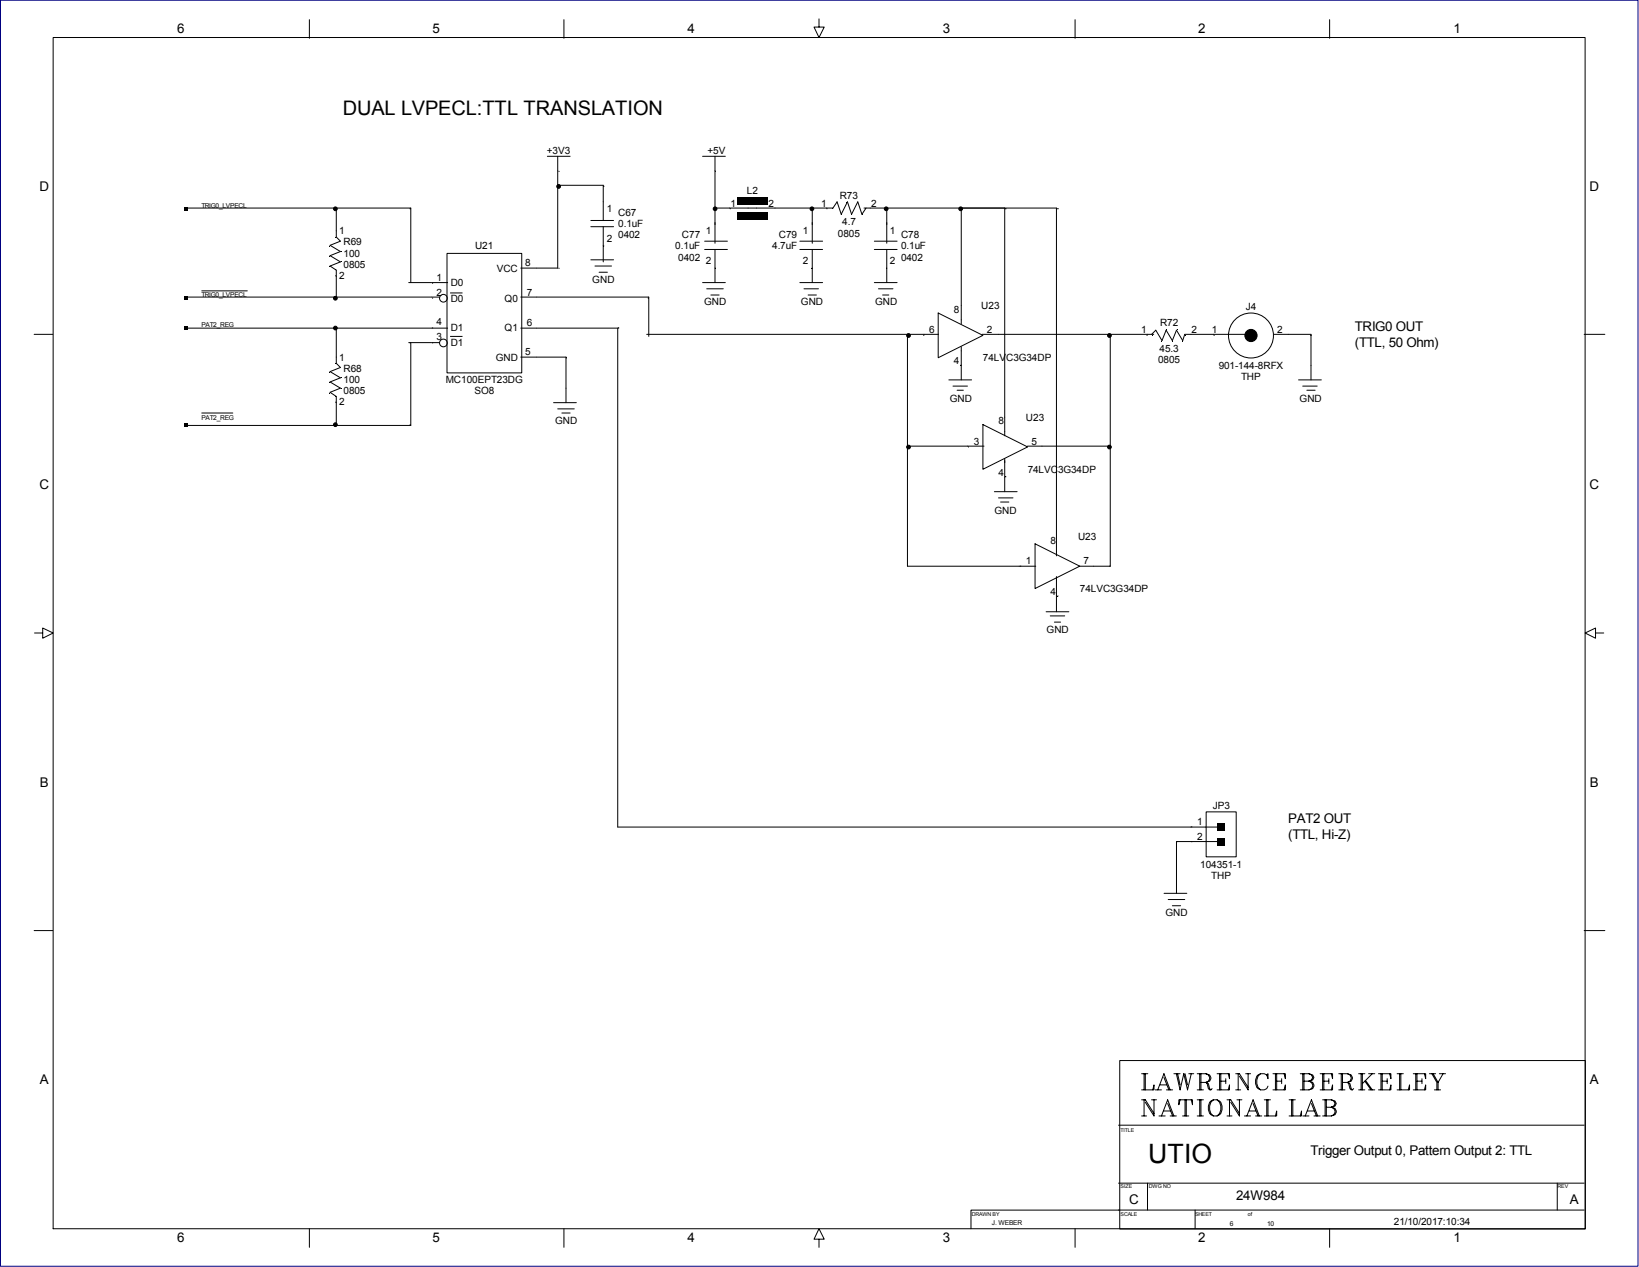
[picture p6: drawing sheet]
<svg xmlns="http://www.w3.org/2000/svg" width="279mm" height="216mm" viewBox="0 0 279 216" stroke-linecap="round" stroke-linejoin="round" font-family="sans-serif">
<path d="M.1 0h279.1v215.8h-279.1z" fill="none" stroke="#000080" stroke-width=".17"/>
<g fill="none" stroke="#000" stroke-width=".17">
<path d="M9.1 6.4h261.1v203h-261.1zM52.7 3.4v3.1M96.1 3.4v3.1M139.6 3.2v1.4h.9l-.9 1.8-.8-1.8h.8M183.3 3.4v3.1M226.7 3.4v3.1M31.9 35.5h38.1v12.7M57.3 35.5v4.9l.7 .7-1.7 .7 1.7 1.1-1.7 .7 1.7 1-1.7 .7 1 .7v5M93.3 26.6h3.9M95.1 26.6v19.1h-6.4M95.1 31.6h7.7v6M100.7 38.6h3.9"/>
<path d="M100.7 37.6h3.9M102.8 38.6v6M119.8 26.6h3.8M121.9 35.5h20.1l.7-1.1 .7 2.1 1.1-2.1 .7 2.1 1-2.1 .7 2.1 .7-1M121.9 26.6v14.9M138.5 35.5v6M147.3 35.5h32.8v59.2M151.2 35.5v6M163.9 35.5v19.7M171.3 35.5v38.8M5.8 57h3.2M31.9 50.6h43.1"/>
<path d="M31.9 55.9h44.5M34.4 49.6h7.8M57.3 55.9v6l.7 .7-1.7 .7 1.7 1.1-1.7 .7 1.7 1-1.7 .8 1 .7v4.9M69.7 48.2h6.7M69.7 58.4h5.3M70 58.4v14.1h-38.1M76.2 43.2h12.7v20.3h-12.7zM76.7 49.9h2.1M76.7 57.3h2.1M88.7 50.6h21.9v6.7M88.7 55.9h16.6v85h102.3M100.7 44.3h3.9"/>
<path d="M101.4 45.3h2.8M102.1 46.4h1.4M110.2 57h49.8M119.8 48.2h3.8M120.1 42.5h3.9M120.1 41.1h3.9M120.5 49.2h2.8M121.2 50.3h1.4M121.9 42.5v5.7M136.3 48.2h3.9M136.3 42.5h3.9M136.3 41.1h3.9"/>
<path d="M137.1 49.2h2.4M137.8 50.3h1.4M138.5 42.5v5.7M149 48.2h3.9M149 42.5h3.9M149 41.1h3.9M149.8 49.2h2.4M150.5 50.3h1M151.2 42.5v5.7M154.7 57v39.5h21.9M159.9 53.3l7.7 3.9-7.7 3.8zM163.9 59.1v5.6"/>
<path d="M167.4 57h29.3M189.3 57v39.5h-5.3M196.3 57l.7-.7 1.1 1.7 .7-1.7 1 1.7 .8-1.7 1 1.7 .4-1h11.3M217.1 57h6.4v7.7M270.1 57h3.5M34.4 70.4h5.3M88.7 60.9h7.8v7.7M94.4 68.6h3.8M95.1 69.7h2.8M95.8 70.4h1.4M154.7 76h13M161.7 64.7h3.9"/>
<path d="M162.5 65.8h2.4M163.2 66.5h1M167.6 72.3l7.6 3.9-7.6 3.8zM171.3 78.1v5.7M175.2 76h14.1M221.4 64.7h3.8M222.1 65.8h2.4M222.8 66.5h1.4M169.5 83.8h3.9M170.2 84.8h2.5M170.6 85.5h1.4M176.4 92.7l7.7 3.8-7.7 3.8z"/>
<path d="M180.1 98.2v6M5.9 107.9h1.4v-.9l1.8 .9-1.8 .9v-.9M178.3 104.2h3.9M179 105h2.5M179.7 106h1.1M272 107.9v-.9l-1.8 .9 1.8 .9v-.9h1.4M205.6 138.3h5.1v7.7h-5.1zM5.8 158.6h3.2M198.4 152.2h3.9M199.1 153.3h2.9M199.8 154.3h1.5M207.6 143.4h-7v8.8"/>
<path d="M270.1 158.6h3.5M190.7 191.7h79.4M190.9 180.7h79.4v28.7h-79.4zM194.6 185.7h2.1v-.8l-.2 .8M194.6 183h1.1M194.6 190.2h.9M194.6 187.4h.6l1.5 2.3M195 183v2.7M195 187.4v2.8M195.2 183v2.7M196.3 187.4h.8M196.7 187.4v2.8l-1.5-2.4"/>
<path d="M196.9 185.7h1.1M197.4 185.7l1-2.7 1.1 2.7M197.6 190.2h1M197.8 184.9h1M198 190.2l1.1-2.8 1 2.8M198.4 183.6l.9 2.1M198.4 189.3h1.1M198.8 185.7h1.1M199.1 188l.8 2.2M199.5 190.2h1M200.1 183h1.1M200.5 183l.7 2.7 .6-2.7 .6 2.7 .7-2.7"/>
<path d="M200.7 183l.5 1.9M201.2 187.4l-.2 .9v-.9h2.3v.9l-.2-.9M201.6 190.2h1M202 183l.4 1.9M202 187.4v2.8M202.2 187.4v2.8M202.6 183h.9M204.1 183h1.5l.6 .2 .2 .4-.2 .6-.6 .2h-.9M204.1 185.7h1M204.1 190.2h1M204.1 187.4h1M204.5 183v2.7"/>
<path d="M204.5 187.4v2.8M204.7 183v2.7M204.7 187.4v2.8M205.6 184.4l.4 .3 .2 .8 .2 .2M205.6 184.4l.2 .3 .2 .8 .2 .2h.2l.2-.2M205.6 183l.4 .2 .2 .4-.2 .6-.4 .2M206.4 187.6a1.25 1.25 0 0 1 1.5 0 1.25 1.25 0 0 1 .4 1.5 1.17 1.17 0 0 1-1.1 1.1 1.17 1.17 0 0 1-1.2-1.1v-.6l.2-.7zM206.8 187.4a1.76 1.76 0 0 0 0 2.8M207.5 185.7h2.1v-.8l-.2 .8M207.5 183h2.1v.8l-.2-.8M207.5 187.4a1.76 1.76 0 0 1 0 2.8M207.9 183v2.7"/>
<path d="M208.1 184.2h.9M208.1 183v2.7M209 183.8v.9M209.2 190.2h.8M209.2 187.4h.6l1.5 2.3M209.6 187.4v2.8M210.7 183h.6l1.5 2.3M210.7 185.7h.8M210.9 187.4h.8M211.1 183v2.7M211.3 187.4v2.8l-1.5-2.4M212.1 190.2h1.1"/>
<path d="M212.3 183h.9M212.6 190.2l1-2.8 1.1 2.8M212.8 183v2.7l-1.5-2.3M213 189.3h1M213.6 188l.9 2.2M214 190.2h1.1M214.9 183a1.76 1.76 0 0 0 0 2.7M215.5 190.2h2.1v-.9l-.2 .9M215.5 187.4h1.1M215.9 183.2l.3-.2v.8l-.3-.6a1.25 1.25 0 0 0-1.5 0 1.25 1.25 0 0 0-.4 1.5 1.17 1.17 0 0 0 .7 1 1.17 1.17 0 0 0 1.2-.2l.3-.4M215.9 187.4v2.8M216.2 187.4v2.8"/>
<path d="M217 185.7h2.1v-.8l-.2 .8M217 183h2.1v.8l-.2-.8M217.4 183v2.7M217.6 184.2h.9M217.6 183v2.7M218.5 183.8v.9M219.8 190.2h2.1v-.9l-.2 .9M219.8 187.4h1M220.2 187.4v2.8M220.4 187.4v2.8M221.7 183h1.4l.7 .2 .2 .4-.2 .4-.7 .2M222.1 183v2.7"/>
<path d="M222.1 190.2h1M222.3 184.2h.8l.7 .2 .2 .7-.2 .4-.7 .2h-1.4M222.3 183v2.7M222.5 190.2l1.1-2.8 1 2.8M222.9 189.3h1.1M223.1 184.2l.5 .2 .2 .5-.2 .6-.5 .2M223.1 183l.5 .2 .2 .4-.2 .4-.5 .2M223.6 188l.8 2.2M224 190.2h1M225 185.7h2.2v-.8l-.3 .8M225 183h2.2v.8l-.3-.8M225.5 187.4h1.4l.7 .2 .2 .4-.2 .5-.7 .2"/>
<path d="M225.5 183v2.7M225.7 184.2h.8M225.7 183v2.7M225.9 187.4v2.8M226.1 188.7h.8l.7 .2 .2 .6-.2 .4-.7 .3h-1.4M226.1 187.4v2.8M226.5 183.8v.9M226.9 188.7l.5 .2 .2 .4-.2 .6-.5 .3M226.9 187.4l.5 .2 .2 .4-.2 .5-.5 .2M228.2 183h1.5l.6 .2 .2 .4-.2 .6-.6 .2h-.8M228.2 185.7h1.1M228.6 183v2.7"/>
<path d="M228.9 183v2.7M229.7 184.4l.4 .3 .2 .8 .2 .2M229.7 184.4l.2 .3 .2 .8 .2 .2h.2l.3-.2M229.7 183l.4 .2 .2 .4-.2 .6-.4 .2M231.6 183h1.1M231.6 185.7h1.1M232 183v2.7M232.2 183v2.7M232.7 184.2l1 1.5M232.9 184.2l1 1.5M233.3 183h1.1M233.3 185.7h1.1"/>
<path d="M233.9 183l-1.7 1.7M235 185.7h2.1v-.8l-.2 .8M235 183h2.1v.8l-.2-.8M235.4 183v2.7M235.6 184.2h.9M235.6 183v2.7M236.5 183.8v.9M238.2 185.7h2.1v-.8l-.2 .8M238.2 183h1M238.6 183v2.7M238.8 183v2.7M240.9 185.7h2.1v-.8l-.2 .8"/>
<path d="M240.9 183h2.1v.8l-.2-.8M241.3 183v2.7M241.6 184.2h.8M241.6 183v2.7M242.4 183.8v.9M243.7 183h1M244.1 183l.8 1.4v1.3M244.3 183l.9 1.4M244.5 185.7h1.1M245.4 183h1M246 183l-.8 1.4v1.3M52.7 209.4v3.1"/>
<path d="M96.1 209.4v3.1M139.6 211.2h.9l-.9-1.8-.8 1.8h.8v1.4M183.3 209.4v3.1M190.7 201.6h79.4M190.7 206.2h79.4M190.9 206.2h-25.4v3.2M195.6 201.6v4.6M203.7 206.2v3.2M226.7 209.4v3.1M265.5 201.6v4.6"/>
<circle cx="57.2" cy="35.6" r=".32"/>
<circle cx="95.2" cy="31.8" r=".32"/>
<circle cx="121.9" cy="35.6" r=".32"/>
<circle cx="138.4" cy="35.6" r=".32"/>
<circle cx="151.1" cy="35.6" r=".32"/>
<circle cx="163.8" cy="35.6" r=".32"/>
<circle cx="57.2" cy="50.8" r=".32"/>
<circle cx="57.2" cy="55.9" r=".32"/>
<circle cx="75.6" cy="50.8" r=".66"/>
<circle cx="75.6" cy="58.4" r=".66"/>
<circle cx="154.9" cy="57.2" r=".32"/>
<circle cx="189.1" cy="57.2" r=".32"/>
<circle cx="213.3" cy="57.2" r="3.8"/>
<circle cx="213.3" cy="57.2" r="1.04"/>
<circle cx="57.2" cy="72.4" r=".32"/>
<circle cx="154.9" cy="76.2" r=".32"/>
<circle cx="189.1" cy="76.2" r=".32"/>
</g>
<path d="M31.5 35.3h.6v.6h-.6zM125.7 33.7h5.1v1.3h-5.1zM125.7 36.2h5.1v1.3h-5.1zM31.5 50.5h.6v.6h-.6zM31.5 55.5h.6v.7h-.6zM31.5 72.1h.6v.6h-.6zM207.5 140.3h1.3v1.3h-1.3zM207.5 142.8h1.3v1.3h-1.3z" fill="#000"/>
<g fill="#000">
<circle cx="57.2" cy="35.6" r=".33"/>
<circle cx="95.2" cy="31.8" r=".33"/>
<circle cx="121.9" cy="35.6" r=".33"/>
<circle cx="138.4" cy="35.6" r=".33"/>
<circle cx="151.1" cy="35.6" r=".33"/>
<circle cx="163.8" cy="35.6" r=".33"/>
<circle cx="57.2" cy="55.9" r=".33"/>
<circle cx="57.2" cy="50.8" r=".33"/>
<circle cx="154.9" cy="57.2" r=".33"/>
<circle cx="189.1" cy="57.2" r=".33"/>
<circle cx="213.3" cy="57.2" r="1.05"/>
<circle cx="57.2" cy="72.4" r=".33"/>
<circle cx="154.9" cy="76.2" r=".33"/>
<circle cx="189.1" cy="76.2" r=".33"/>
</g>
<text font-size="4.5" x="195.7" y="198.2">UTIO</text>
<text font-size="3.4" x="58.4" y="19.6">DUAL LVPECL:TTL TRANSLATION</text>
<g font-size="2.3">
<text x="30.2" y="5.6">6</text>
<text x="73.7" y="5.6">5</text>
<text x="117.2" y="5.6">4</text>
<text x="160.7" y="5.6">3</text>
<text x="204.3" y="5.6">2</text>
<text x="247.8" y="5.6">1</text>
<text x="6.7" y="32.5">D</text>
<text x="270.9" y="32.5">D</text>
<text x="231" y="56.4">TRIG0 OUT</text>
<text x="231" y="59.2">(TTL, 50 Ohm)</text>
<text x="6.7" y="83.3">C</text>
<text x="270.9" y="83.3">C</text>
<text x="6.8" y="134">B</text>
<text x="271" y="134">B</text>
<text x="219.6" y="140.2">PAT2 OUT</text>
<text x="219.6" y="142.9">(TTL, Hi-Z)</text>
<text x="6.8" y="184.8">A</text>
<text x="271" y="184.8">A</text>
<text x="223.4" y="196.8">Trigger Output 0, Pattern Output 2: TTL</text>
<text x="192.5" y="205.2">C</text>
<text x="210.7" y="204.4">24W984</text>
<text x="267.6" y="205.2">A</text>
<text x="30.2" y="211.7">6</text>
<text x="73.7" y="211.7">5</text>
<text x="117.2" y="211.7">4</text>
<text x="160.7" y="211.7">3</text>
<text x="204.3" y="211.7">2</text>
<text x="247.8" y="211.7">1</text>
</g>
<g font-size="1.7">
<text x="93.2" y="26.2">+3V3</text>
<text x="120.6" y="26.3">+5V</text>
<text x="124.5" y="35.2">1</text>
<text x="127.3" y="33">L2</text>
<text x="131" y="35.2">2</text>
<text x="140" y="35.2">1</text>
<text x="143.1" y="34">R73</text>
<text x="148.5" y="35.2">2</text>
<text x="57.8" y="39.9">1</text>
<text x="58.6" y="41.8">R69</text>
<text x="103.5" y="36.1">1</text>
<text x="103.5" y="41.2">2</text>
<text x="105.4" y="40.6">0402</text>
<text x="105.4" y="38.7">0.1uF</text>
<text x="105.4" y="36.8">C67</text>
<text x="116.3" y="40.6">C77</text>
<text x="120.3" y="39.9">1</text>
<text x="132.8" y="40.6">C79</text>
<text x="136.8" y="39.9">1</text>
<text x="142.8" y="40.3">0805</text>
<text x="143.6" y="38.4">4.7</text>
<text x="151.7" y="39.9">1</text>
<text x="153.6" y="40.6">C78</text>
<text x="57.8" y="47.6">2</text>
<text x="58.6" y="43.8">100</text>
<text x="58.6" y="45.7">0805</text>
<text x="74.4" y="47.9">1</text>
<text x="81" y="42.5">U21</text>
<text x="84.7" y="46.3">VCC</text>
<text x="89.5" y="45.3">8</text>
<text x="115.1" y="42.5">0.1uF</text>
<text x="115.6" y="44.4">0402</text>
<text x="120.3" y="45">2</text>
<text x="131.6" y="42.5">4.7uF</text>
<text x="136.8" y="45">2</text>
<text x="151.7" y="45">2</text>
<text x="153.6" y="42.5">0.1uF</text>
<text x="153.6" y="44.4">0402</text>
<text x="74.4" y="50.4">2</text>
<text x="76.8" y="48.8">D0</text>
<text x="76.8" y="51.4">D0</text>
<text x="86" y="51.4">Q0</text>
<text x="89.8" y="50.4">7</text>
<text x="101" y="48.2">GND</text>
<text x="120" y="52">GND</text>
<text x="136.5" y="52">GND</text>
<text x="149.2" y="52">GND</text>
<text x="162.6" y="53.3">8</text>
<text x="167.3" y="52.6">U23</text>
<text x="212.4" y="52.8">J4</text>
<text x="74.4" y="57.9">3</text>
<text x="74.4" y="55.4">4</text>
<text x="76.8" y="56.5">D1</text>
<text x="76.8" y="59">D1</text>
<text x="86" y="56.5">Q1</text>
<text x="89.8" y="55.5">6</text>
<text x="158.4" y="56.8">6</text>
<text x="168.2" y="56.8">2</text>
<text x="194.5" y="56.8">1</text>
<text x="197.8" y="55.5">R72</text>
<text x="203.1" y="56.8">2</text>
<text x="206.6" y="56.8">1</text>
<text x="217.7" y="56.8">2</text>
<text x="57.8" y="61.5">1</text>
<text x="58.6" y="63.4">R68</text>
<text x="58.6" y="65.3">100</text>
<text x="76" y="65.3">MC100EPT23DG</text>
<text x="84.5" y="61.5">GND</text>
<text x="89.5" y="60.6">5</text>
<text x="162.6" y="62.1">4</text>
<text x="167.6" y="61.5">74LVC3G34DP</text>
<text x="197.4" y="61.9">0805</text>
<text x="197.7" y="60">45.3</text>
<text x="207.7" y="62.8">901-144-8RFX</text>
<text x="211.6" y="64.7">THP</text>
<text x="57.8" y="69.1">2</text>
<text x="58.6" y="67.2">0805</text>
<text x="80.9" y="67.2">SO8</text>
<text x="161.9" y="68.5">GND</text>
<text x="174.9" y="71.7">U23</text>
<text x="221.5" y="68.5">GND</text>
<text x="94.6" y="72.3">GND</text>
<text x="166" y="75.8">3</text>
<text x="170.2" y="72.3">8</text>
<text x="175.8" y="75.8">5</text>
<text x="170.2" y="81.1">4</text>
<text x="175.2" y="80.5">74LVC3G34DP</text>
<text x="169.5" y="87.5">GND</text>
<text x="179.1" y="92.7">8</text>
<text x="183.8" y="91.9">U23</text>
<text x="174.9" y="96.1">1</text>
<text x="179.1" y="101.4">4</text>
<text x="184.1" y="100.9">74LVC3G34DP</text>
<text x="184.7" y="96.1">7</text>
<text x="178.4" y="107.9">GND</text>
<text x="206.7" y="137.8">JP3</text>
<text x="204.1" y="140.6">1</text>
<text x="204.1" y="143.1">2</text>
<text x="204.6" y="147.9">104351-1</text>
<text x="206.5" y="149.7">THP</text>
<text x="198.7" y="156">GND</text>
<text x="237.6" y="208.7">21/10/2017:10:34</text>
</g>
<g font-size="1.1">
<text x="34.3" y="35.4">TRIG0_LVPECL</text>
<text x="34.3" y="50.6">TRIG0_LVPECL</text>
<text x="34.3" y="55.7">PAT2_REG</text>
<text x="34.3" y="71.5">PAT2_REG</text>
<text x="169.1" y="208.7">J. WEBER</text>
<text x="209.7" y="208.9">6</text>
<text x="216" y="208.9">10</text>
</g>
<g font-size=".9">
<text x="191" y="192.8">TITLE</text>
<text x="191" y="202.4">SIZE</text>
<text x="195.8" y="202.4">DWG NO</text>
<text x="265.5" y="202.4">REV</text>
<text x="165.7" y="207.1">DRAWN BY</text>
<text x="191" y="207.1">SCALE</text>
<text x="203.7" y="207.1">SHEET</text>
<text x="212.7" y="207.3">of</text>
</g>
</svg>
